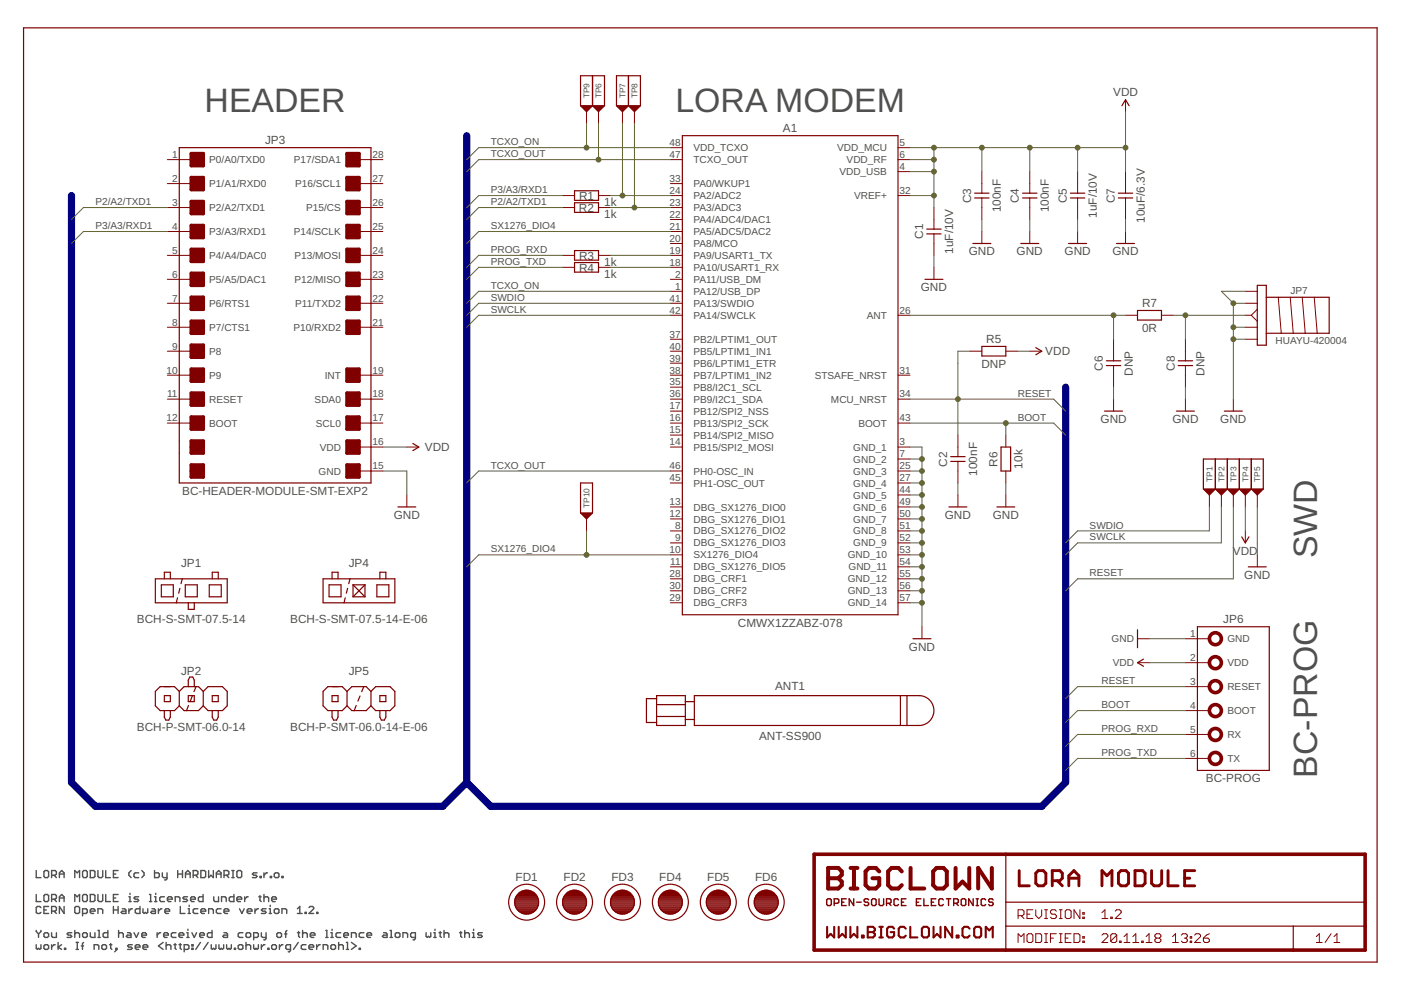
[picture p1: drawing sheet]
<svg xmlns="http://www.w3.org/2000/svg" width="297mm" height="210mm" viewBox="0 0 297 210" stroke-linecap="round" stroke-linejoin="round" font-family="sans-serif">
<g fill="none" stroke="#505050" stroke-width=".3">
<path d="M7.7 184.6v1.5h1M7.7 189.7v1.5h1M7.7 197.3v.2l.5 .5M8.2 198v.8M8.7 192.4l-.3-.2h-.5l-.2 .2v1l.2 .3h.5l.3-.3M8.7 197.3v.2l-.5 .5M9.3 189.9l.3-.2h.5l.2 .2v1l-.2 .3h-.5l-.3-.3zM9.3 192.9h.5M9.6 184.6h.5l.2 .2v1l-.2 .3h-.5l-.3-.3v-1zM9.6 197.8h.5l.2 .2v.5l-.2 .3h-.5l-.3-.3v-.5zM10.3 192.2h-1v1.5h1M10.9 185.6h.8l.3-.3v-.5l-.3-.2h-.8v1.5"/>
<path d="M10.9 190.6h.8l.3-.2v-.5l-.3-.2h-.8v1.5M10.9 193.2h.8l.3-.3v-.5l-.3-.2h-.8v1.5M10.9 197.8v.7l.3 .3h.8v-1M11.5 185.6l.5 .5M11.5 190.6l.5 .6M11.5 193.2l.5 .5M12.3 199.8v1.5M12.6 186.1v-1l.5-.5 .5 .5v1M12.6 191.2v-1.1l.5-.4 .5 .4v1.1M12.6 185.3h1M12.6 190.4h1M13.6 192.2v1.5l-1-1.5v1.5"/>
<path d="M15.2 197.8h-.7l-.3 .2 .3 .3h.5l.2 .2-.2 .3h-.8M15.9 186.1v-1.5l.5 .5 .5-.5v1.5M15.9 191.2v-1.5l.5 .4 .5-.4v1.5M15.9 192.4l.2-.2h.5l.3 .2v1l-.3 .3h-.5l-.2-.3zM15.9 197.3v1.5M15.9 198l.2-.2h.5l.3 .2v.8M16.1 199.8h.5M16.4 199.8v1.5M17.5 193.7h.7l.3-.3v-.5l-.3-.2h-.7v1.5M17.7 199.8l-.2 .2v1.3M17.7 184.6h.5l.3 .2v1l-.3 .3h-.5l-.2-.3v-1zM17.7 189.7h.5l.3 .2v1l-.3 .3h-.5l-.2-.3v-1z"/>
<path d="M17.7 197.8h.5l.3 .2v.5l-.3 .3h-.5l-.2-.3v-.5zM19.1 184.6h.8l.2 .2v1l-.2 .3h-.8zM19.1 189.7h.8l.2 .2v1l-.2 .3h-.8zM19.1 193.2h1v-.3l-.2-.2h-.5l-.3 .2v.5l.3 .3h.5M19.1 197.8v.7l.3 .3h.7v-1M20.8 184.6v1.2l.2 .3h.5l.3-.3v-1.2M20.8 189.7v1.2l.2 .3h.5l.3-.3v-1.2M20.8 193.7v-1h.7l.3 .2v.8M20.8 198.8h.5M20.8 197.3h.2v1.5M22.4 184.6v1.5h1M22.4 189.7v1.5h1"/>
<path d="M22.9 197.3v1.5h-.8l-.2-.3v-.5l.2-.2h.8M24 185.3h.6M24 192.2v1.5M24 190.4h.6M24 192.9h1M25 184.6h-1v1.5h1M25 189.7h-1v1.5h1M25 192.2v1.5M25.1 198l.3-.2h.5l.2 .2v.8M25.1 197.3v1.5M25.9 192.7h.5l.3 .2v.8h-.8l-.2-.3 .2-.2h.8M27 197.8h.5l.3 .2v.8h-.8l-.2-.3 .2-.2h.8"/>
<path d="M27.3 192.7v1M27.3 191.2h.5M27.3 190.1h.3v1.1M27.6 189.4v.3M27.8 184.6l-.5 .5v.5l.5 .5M28.1 192.7h-.3l-.5 .5M28.4 197.8l.5 1 .5-1M29.4 185.1h-.7l-.3 .2v.5l.3 .3h.7M29.4 190.1h-.7l-.3 .3 .3 .2h.5l.2 .3-.2 .3h-.8M29.7 192.2v1.5h-.8l-.2-.3v-.5l.2-.2h.8M30.1 184.6l.4 .5v.5l-.4 .5M30.1 198.3h1v-.3l-.3-.2h-.5l-.2 .2v.5l.2 .3h.5"/>
<path d="M30.3 192.7v.7l.3 .3 .2-.3 .3 .3 .2-.3v-.7M31.7 191.2h.5M31.7 189.7h.2v1.5M32.2 192.7h.5l.3 .2v.8h-.8l-.2-.3 .2-.2h.8M32.8 184.6v1.5h.7l.3-.3v-.5l-.3-.2h-.7M32.8 191.2h.5M32.8 190.1h.2v1.1M33 189.4v.3M33.3 197.8v1M33.6 192.7v1M34.1 197.8h-.3l-.5 .5M34.3 192.7h-.2l-.5 .5"/>
<path d="M34.4 185.1v.7l.3 .3h.7M34.6 199.8l-1 .8 1 .7M34.7 198.3h1v-.3l-.3-.2h-.5l-.2 .2v.5l.2 .3h.5M34.9 190.1h-.8l-.2 .3v.5l.2 .3h.8M35 193.2h1v-.3l-.3-.2h-.5l-.2 .2v.5l.2 .3h.5M35.2 199.8v1.5M35.4 185.1v1.2l-.2 .3h-.3M35.5 190.6h1v-.2l-.2-.3h-.5l-.3 .3v.5l.3 .3h.5M37.1 191.2v-1.1h.8l.2 .3v.8M37.3 197.8h-.7l-.3 .2v.5l.3 .3h.7M37.7 185.3h1M37.7 184.6v1.5"/>
<path d="M38 198.3h1v-.3l-.3-.2h-.5l-.2 .2v.5l.2 .3h.5M38.2 192.2v1.5h1M38.7 184.6v1.5M39.3 185.3h1M39.3 186.1v-1l.5-.5 .5 .5v1M39.6 198.8h.5M39.6 197.8h.2v1M39.8 190.1h-.8l-.2 .3 .2 .2h.5l.3 .3-.3 .3h-.7M39.8 197v.3M39.9 193.7h.5M39.9 192.7h.2v1M40.1 191.9v.3"/>
<path d="M40.4 190.6h1v-.2l-.2-.3h-.5l-.3 .3v.5l.3 .3h.5M40.7 197.8l.5 1 .5-1M41 185.6h.7l.3-.3v-.5l-.3-.2h-.7v1.5M41.5 185.6l.5 .5M42 192.7h-.8l-.2 .2v.5l.2 .3h.8M42.3 198.3h1v-.3l-.2-.2h-.5l-.3 .2v.5l.3 .3h.5M42.5 199.8l-1 1.5M42.6 184.6h.7l.3 .2v1l-.3 .3h-.7zM42.6 193.2h1v-.3l-.3-.2h-.5l-.2 .2v.5l.2 .3h.5M43.1 189.7v1.5h-.8l-.2-.3v-.5l.2-.3h.8M44.1 199.8l-1 1.5M44.2 184.6v1.5l.5-.5 .5 .5v-1.5"/>
<path d="M44.2 193.7v-1h.8l.2 .2v.8M45 197.3v1.5h-.8l-.2-.3v-.5l.2-.2h.8M45.3 190.1v.8l.3 .3h.7v-1.1M45.9 185.3h1M45.9 186.1v-1l.5-.5 .5 .5v1M46.9 192.7h-.8l-.2 .2v.5l.2 .3h.8M47 191.2v-1.1h.7l.3 .3v.8M47.5 197.8h.5l.2 .2v.8h-.7l-.3-.3 .3-.2h.7M47.5 185.6h.8l.2-.3v-.5l-.2-.2h-.8v1.5M47.5 193.2h1v-.3l-.2-.2h-.5l-.3 .2v.5l.3 .3h.5M48 185.6l.5 .5M49.1 186.1h.5"/>
<path d="M49.1 184.6h.5M49.4 184.6v1.5M49.6 189.7v1.5h-.7l-.3-.3v-.5l.3-.3h.7M50.2 184.8l.3-.2h.5l.2 .2v1l-.2 .3h-.5l-.3-.3zM50.2 190.6h1v-.2l-.2-.3h-.5l-.3 .3v.5l.3 .3h.5M50.8 192.7l.5 1 .5-1M51.5 197.8h-.7l-.3 .2v.5l.3 .3h.7M51.9 190.1v1.1M52.2 199.8v1.5M52.4 197.8h.5l.2 .2v.5l-.2 .3h-.5l-.2-.3v-.5zM52.4 193.2h1v-.3l-.2-.2h-.5l-.3 .2v.5l.3 .3h.5M52.6 190.1h-.2l-.5 .5"/>
<path d="M53.8 198.8h.7l.3-.3v-.5l-.3-.2h-.7v1.5M54.1 192.7v1M54.5 185.1h-.7l-.3 .2 .3 .3h.5l.2 .2-.2 .3h-.8M54.8 192.7h-.3l-.4 .5M54.9 190.1h.5M55.1 189.9v1l.3 .3M55.1 185.8h.3v.3h-.3zM55.4 197.8v.7l.3 .3h.7M56 185.1v1M56 189.7v1.5M56 190.4l.2-.3h.5l.3 .3v.8M56.4 192.7h-.7l-.3 .2 .3 .3h.5l.2 .2-.2 .3h-.8"/>
<path d="M56.4 197.8v1.2l-.2 .3h-.3M56.7 185.1h-.2l-.5 .5M57.1 192.7h.2v1M57.1 193.7h.5M57.3 191.9v.3M57.3 185.8h.3v.3h-.3zM57.6 190.6h1v-.2l-.2-.3h-.6l-.2 .3v.5l.2 .3h.6M58.1 185.3l.3-.2h.5l.2 .2v.5l-.2 .3h-.5l-.3-.3zM58.1 192.9l.3-.2h.5l.2 .2v.5l-.2 .3h-.5l-.3-.3zM58.7 198l.2-.2h.5l.3 .2v.5l-.3 .3h-.5l-.2-.3zM59.8 185.8h.2v.3h-.2zM59.8 193.7v-1h.7l.3 .2v.8"/>
<path d="M60.3 198h.5M60.8 197.3l-.2 .2v1.3M63.1 193.7h1M63.1 192.7l.5-.5v1.5M63.1 197.8h.5M63.2 199.8l-1 1.5M63.3 197.5v1l.3 .3M64.2 198l.2-.2h.5l.3 .2v.8M64.2 197.3v1.5M64.7 193.4h.2v.3h-.2zM65.5 192.4l.3-.2h.5l.2 .2v.3l-1 1h1M65.8 198.3h1v-.3l-.3-.2h-.5l-.2 .2v.5l.2 .3h.5"/>
<path d="M67.1 193.4h.3v.3h-.3zM69.1 198.8h.5M69.1 197.3h.2v1.5M70.1 198.8h.6M70.1 197.8h.3v1M70.4 197v.3M71.8 199.8v1.5M72.2 197.8h-.7l-.3 .2v.5l.3 .3h.7M72.9 198.3h1l-.3-.5h-.5l-.2 .2v.5l.2 .3h.5M73.4 199.8h.3v1.5M74.5 198.8v-1h.8l.2 .2v.8M74.5 199.8l1 .8-1 .7"/>
<path d="M77.2 197.8h-.8l-.2 .2v.5l.2 .3h.8M77.8 198.3h1l-.3-.5h-.5l-.2 .2v.5l.2 .3h.5M81.3 197.8h.5l.3 .2v.8h-.8l-.2-.3 .2-.2h.8M82.7 198.8h.5M82.7 197.3h.3v1.5M84 197.8h.5l.3 .2v.5l-.3 .3h-.5l-.2-.3v-.5zM85.4 198.8v-1h.8l.2 .2v.8M88.1 198.8h-.8l-.2-.3v-.5l.2-.2h.8v1.2l-.3 .3h-.2M90.3 197.8v.7l.3 .3 .2-.3 .3 .3 .2-.3v-.7M92 198.8h.5M92 197.8h.2v1M92.2 197v.3"/>
<path d="M93.1 197.8h.5M93.3 197.5v1l.3 .3M94.1 198l.3-.2h.5l.3 .2v.8M94.1 197.3v1.5M97.4 197.8h.5M97.7 197.5v1l.2 .3M98.5 198l.3-.2h.5l.2 .2v.8M98.5 197.3v1.5M100.2 198.8h.5M100.2 197.8h.2v1M100.4 197v.3M102.3 197.8h-.8l-.2 .2 .2 .3h.5l.3 .2-.3 .3h-.7"/>
<path d="M7.7 200.3v.8l.2 .2 .3-.2 .2 .2 .3-.2v-.8M9.6 200.3h.5l.2 .3v.5l-.2 .2h-.5l-.3-.2v-.5zM10.9 200.3v1M11.7 200.3h-.2l-.6 .5M13.1 200.3l-.8 .5 .8 .5M13.7 201.1h.2v.2h-.2zM16.1 201.3h.5M17.2 200.6h.5M20 201.3v-1h.7l.3 .3v.7M21.6 200.6l.2-.3h.5l.3 .3v.5l-.3 .2h-.5l-.2-.2zM23.2 200.3h.5M23.5 200v1.1l.2 .2"/>
<path d="M24.6 201.1h.2v.2h-.2zM24.8 201.3l-.5 .5M28 200.3h-.7l-.2 .3 .2 .2h.5l.2 .3-.2 .2h-.7M28.7 200.8h1v-.2l-.3-.3h-.5l-.2 .3v.5l.2 .2h.5M30.3 200.8h1v-.2l-.2-.3h-.5l-.3 .3v.5l.3 .2h.5M35.2 200.6l.3-.3h.5l.2 .3v.7M36.9 200.3h.5M37.1 200v1.1l.3 .2M38 200.3h.5M38.2 200v1.1l.3 .2M39.1 201.3h.7l.2-.2v-.5l-.2-.3h-.7v1.5M40.7 201.1h.2v.2h-.2z"/>
<path d="M40.7 200.3h.2v.3h-.2zM44.8 200.3v.8l.2 .2 .3-.2 .2 .2 .3-.2v-.8M46.4 200.3v.8l.3 .2 .2-.2 .3 .2 .2-.2v-.8M48 200.3v.8l.3 .2 .3-.2 .2 .2 .2-.2v-.8M49.7 201.1h.2v.2h-.2zM50.5 200.6l.3-.3h.5l.2 .3v.5l-.2 .2h-.5l-.3-.2zM52.2 200.6l.2-.3h.5l.2 .3v.7M53.8 200.3v.8l.2 .2 .3-.2 .2 .2 .3-.2v-.8M55.4 200.3v1M56.2 200.3h-.3l-.5 .5M56.8 201.1h.2v.2h-.2zM57.8 200.3h.6l.2 .3v.5l-.2 .2h-.6l-.2-.2v-.5z"/>
<path d="M59.2 200.3v1M60 200.3h-.3l-.5 .5M61.6 201.3h-.7l-.3-.2v-.5l.3-.3h.7v1.2l-.2 .3h-.3M64.9 200.3h-.8l-.2 .3v.5l.2 .2h.8M65.5 200.8h1l-.2-.5h-.5l-.3 .3v.5l.3 .2h.5M67.1 200.3v1M67.9 200.3h-.3l-.5 .5M68.5 201.3v-1h.8l.2 .3v.7M70.4 200.3h.5l.2 .3v.5l-.2 .2h-.5l-.3-.2v-.5zM71.8 200.6l.2-.3h.5l.3 .3v.7M73.4 201.3h.5M76.2 201.1h.2v.2h-.2z"/>
</g>
<g fill="none" stroke="#800000" stroke-width=".21">
<path d="M35.5 33.8h5.1M35.5 38.9h5.1M76.1 33.8h5.1M76.1 38.9h5.1M124.4 23.7v2.5M126.9 23.7v2.5M132 23.7v2.5M134.5 23.7v2.5M142.1 33.8h2.6M142.1 38.9h2.6M142.1 31.3h2.6M190.4 33.8h2.5"/>
<path d="M190.4 36.4h2.5M190.4 31.3h2.5M208.2 36.4v4.6M218.3 36.4v4.6M228.5 36.4v4.6M238.6 21.1v2.6M238.6 36.4v4.6M35.5 44h5.1M35.5 49.1h5.1M35.5 54.1h5.1M35.5 59.2h5.1M76.1 44h5.1"/>
<path d="M76.1 49.1h5.1M76.1 54.1h5.1M76.1 59.2h5.1M119.3 44h2.5M119.3 54.1h2.5M119.3 56.7h2.5M119.3 41.5h2.5M126.9 44h2.5M126.9 54.1h2.5M126.9 56.7h2.5M126.9 41.5h2.5M142.1 44h2.6"/>
<path d="M142.1 49.1h2.6M142.1 54.1h2.6M142.1 59.2h2.6M142.1 56.7h2.6M142.1 51.6h2.6M142.1 46.5h2.6M142.1 41.5h2.6M190.4 41.5h2.5M198 44v4.6M198 49.6v4.5M198 56.7v2.5M208.2 42v4.5"/>
<path d="M208.2 49.1v2.5M218.3 42v4.5M218.3 49.1v2.5M228.5 42v4.5M228.5 49.1v2.5M238.6 42v4.5M238.6 49.1v2.5M35.5 64.3h5.1M35.5 69.4h5.1M35.5 74.5h5.1M35.5 79.5h5.1M76.1 64.3h5.1"/>
<path d="M76.1 69.4h5.1M76.1 79.5h5.1M142.1 64.3h2.6M142.1 74.5h2.6M142.1 79.5h2.6M142.1 61.8h2.6M142.1 71.9h2.6M142.1 66.8h2.6M142.1 77h2.6M190.4 79.5h2.5M190.4 66.8h2.5M205.6 74.5h2.6"/>
<path d="M213.3 74.5h2.5M218.3 74.5h2.6M236.1 71.9v4.6M236.1 77.5v4.6M238.6 66.8h2.6M246.3 66.8h2.5M251.3 71.9v4.6M251.3 77.5v4.6M264 64.3h2.6M264 69.4h2.6M264 61.8h2.6M264 71.9h2.6"/>
<path d="M264 66.8h1.3M265.3 66.8l1.3 1.3M266.6 65.6l-1.3 1.2M271 63l.7 7.7M273.6 63l.6 7.7M276.1 63l.6 7.7M278.6 63l.7 7.7M35.5 89.7h5.1M35.5 84.6h5.1M76.1 99.9h5.1M76.1 94.8h5.1M76.1 89.7h5.1"/>
<path d="M76.1 84.6h5.1M86.3 94.8h2.5M142.1 99.9h2.6M142.1 94.8h2.6M142.1 89.7h2.6M142.1 84.6h2.6M142.1 92.2h2.6M142.1 87.2h2.6M142.1 82.1h2.6M190.4 99.9h2.5M190.4 94.8h2.5M190.4 89.7h2.5"/>
<path d="M190.4 84.6h2.5M190.4 97.3h2.5M203.1 92.2v4.6M203.1 97.8v4.6M213.3 92.2v2.6M213.3 99.9v2.5M236.1 84.6v2.6M251.3 84.6v2.6M261.5 84.6v2.6M86.3 104.9v2.6M124.4 110v2.6M142.1 112.6h2.6"/>
<path d="M142.1 115.1h2.6M142.1 117.6h2.6M142.1 110h2.6M142.1 107.5h2.6M142.1 102.4h2.6M190.4 112.6h2.5M190.4 115.1h2.5M190.4 117.6h2.5M190.4 110h2.5M190.4 107.5h2.5M190.4 102.4h2.5M190.4 104.9h2.5"/>
<path d="M203.1 104.9v2.6M213.3 104.9v2.6M256.4 104.9v2.6M259 104.9v2.6M261.5 104.9v2.6M264 104.9v2.6M264 112.6v2.5M266.6 104.9v2.6M266.6 117.6v2.6M142.1 120.2h2.6M142.1 122.7h2.6M142.1 127.8h2.6"/>
<path d="M142.1 125.3h2.6M190.4 120.2h2.5M190.4 122.7h2.5M190.4 127.8h2.5M190.4 125.3h2.5M195.5 132.9v2.5M241.2 135.4h2.5M251.3 135.4h5.1M241.2 140.5h2.5M251.3 150.7h5.1M251.3 140.5h5.1M251.3 145.6h5.1"/>
<path d="M251.3 155.7h5.1M251.3 160.8h5.1M215.9 194.1h.9l.3-.3v-.6l-.3-.3h-.9v1.9M215.9 199.8v-1.8l.6 .6 .6-.6v1.8M216.5 194.1l.6 .7M217.7 193.8h.7M218 198h.7l.3 .3v1.2l-.3 .3h-.7l-.3-.3v-1.2zM219 192.9h-1.3v1.9h1.3M219.6 192.9v1.2l.6 .7 .7-.7v-1.2M219.6 198h.9l.4 .3v1.2l-.4 .3h-.9zM221.5 192.9h.6M221.5 194.8h.6"/>
<path d="M221.5 198h.6M221.5 199.8h.6M221.8 192.9v1.9M221.8 198v1.8M222.7 198.9h.7M224 193.2l-.3-.3h-.7l-.3 .3v.3l.3 .3h.7l.3 .3v.4l-.3 .3h-.7l-.3-.3M224 198h-1.3v1.8M224.6 192.9h.6M224.6 194.8h.6M224.6 198h.6M224.6 199.8h.6M224.9 192.9v1.9"/>
<path d="M224.9 198v1.8M225.8 198.9h.7M226.1 192.9h.7l.3 .3v1.3l-.3 .3h-.7l-.3-.3v-1.3zM227.1 198h-1.3v1.8h1.3M227.7 198h.9l.4 .3v1.2l-.4 .3h-.9zM229 192.9v1.9l-1.3-1.9v1.9M229.6 194.5h.3v.3h-.3zM229.6 193.5h.3v.3h-.3zM229.6 198.6h.3v.3h-.3zM229.6 199.5h.3v.3h-.3zM233.6 194.8h1.3M233.6 198.3l.4-.3h.6l.3 .3v.3l-1.3 1.2h1.3"/>
<path d="M233.6 193.5l.7-.6v1.9M235.5 194.5h.3v.3h-.3zM236.5 193.2l.2-.3h.7l.3 .3v.3l-1.2 1.3h1.2M236.8 198.3l-.3-.3h-.7l-.3 .3v1.2M236.8 198.3v1.2l-.3 .3h-.7l-.3-.3M236.8 198.3l-1.3 1.2M237.4 199.5h.3v.3h-.3zM238.3 199.8h1.3M238.3 198.6l.7-.6v1.8M240.2 199.8h1.2M240.2 198.6l.6-.6v1.8M242.1 199.5h.3v.3h-.3z"/>
<path d="M243 199.8h1.2M243 198.6l.6-.6v1.8M245.2 198.9l-.3-.3v-.3l.3-.3h.6l.3 .3v.3l-.3 .3M245.2 198.9l-.3 .3v.3l.3 .3h.6l.3-.3v-.3l-.3-.3M245.2 198.9h.6M248.6 199.8h1.3M248.6 198.6l.6-.6v1.8M250.5 198.3l.3-.3h.6l.3 .3v.3l-.3 .3M251.1 198.9h.3M251.4 198.9l.3 .3v.3l-.3 .3h-.6l-.3-.3M252.3 199.5h.4v.3h-.4zM252.3 198.6h.4v.3h-.4z"/>
<path d="M253.3 198.3l.3-.3h.6l.3 .3v.3l-1.2 1.2h1.2M255.1 198.9h1l.3 .3v.3l-.3 .3h-.6l-.4-.3zM256.4 198l-.6 .3-.7 .6M279.1 199.8h1.2M279.1 198.6l.6-.6v1.8M282.2 198l-1.3 1.8M282.8 199.8h1.3M282.8 198.6l.7-.6v1.8"/>
</g>
<g fill="none" stroke="#800000" stroke-width=".25">
<path d="M5 5.9h287v198.1h-287zM125.6 16.1v6.3M133.2 16.1v6.3M38 31.3h40.7v71.1h-40.7zM123.1 22.4v-6.3h5.1v6.3M123.1 22.4h5.1M123.1 22.4l1.3 1.3 1.2-1.3M123.3 22.5h2.1M123.5 22.7h1.7M123.6 22.8h1.5M123.7 22.9h1.3M123.8 23.1h1.1"/>
<path d="M124 23.2h.7M124.1 23.3h.5M124.2 23.4h.3M125.6 22.4l1.3 1.3 1.3-1.3M125.9 22.5h2M126 22.7h1.8M126.1 22.8h1.6M126.3 22.9h1.2M126.4 23.1h1M126.5 23.2h.8M126.6 23.3h.5M126.8 23.4h.2"/>
<path d="M130.7 22.4l1.3 1.3 1.2-1.3M130.7 22.4v-6.3h5.1v6.3M130.7 22.4h5.1M131 22.5h2M131.1 22.7h1.8M131.2 22.8h1.5M131.3 22.9h1.3M131.5 23.1h1M131.6 23.2h.8M131.7 23.3h.5M131.8 23.4h.3M133.2 22.4l1.3 1.3 1.3-1.3"/>
<path d="M133.5 22.5h2M133.6 22.7h1.8M133.8 22.8h1.5M133.9 22.9h1.2M134 23.1h1M134.1 23.2h.8M134.3 23.3h.5M134.4 23.4h.2M144.7 28.8h45.7v101.5h-45.7zM237.9 22.4l.7-1.3 .8 1.3M121.8 40.4h5.1v2.1h-5.1zM121.8 43h5.1v2h-5.1z"/>
<path d="M121.8 53.1h5.1v2.1h-5.1zM121.8 55.7h5.1v2h-5.1zM196.1 59.2h3.8M196.5 49.6h3M196.5 48.6h3M206.3 51.6h3.8M206.7 42h3M206.7 41h3M216.4 51.6h3.8M216.8 42h3.1M216.8 41h3.1M226.6 51.6h3.8"/>
<path d="M226.9 42h3.1M226.9 41h3.1M236.7 51.6h3.8M237.1 42h3.1M237.1 41h3.1M208.2 73.4h5.1v2.1h-5.1zM219.6 73.7l1.3 .8-1.3 .7M234.6 77.5h3M234.6 76.5h3M241.2 65.8h5.1v2.1h-5.1zM249.8 77.5h3.1M249.8 76.5h3.1"/>
<path d="M266.6 60.5h1.9v12.7h-1.9zM268.5 63h13.3v7.7h-13.3M87.5 94l1.3 .8-1.3 .7M201.6 97.8h3M201.6 96.8h3M212.2 94.8h2.1v5.1h-2.1zM234.2 87.2h3.8M249.4 87.2h3.8M257.7 97.3v6.4M259.6 87.2h3.8M260.2 97.3v6.4M262.8 97.3v6.4"/>
<path d="M265.3 97.3v6.4M84.3 107.5h3.9M123.1 108.8v-6.4h2.5v6.4M123.1 108.8l1.3 1.2 1.2-1.2M123.1 108.8h2.5M123.3 108.9h2.1M123.5 109h1.7M123.6 109.1h1.5M123.7 109.3h1.3M123.8 109.4h1.1M124 109.5h.7M124.1 109.6h.5"/>
<path d="M124.2 109.8h.3M201.2 107.5h3.8M211.3 107.5h3.9M255.1 103.7l1.3 1.2 1.3-1.2M255.1 103.7v-6.4h12.7v6.4M255.1 103.7h12.7M255.4 103.8h2M255.5 103.9h1.8M255.7 104.1h1.5M255.8 104.2h1.2M255.9 104.3h1M256 104.4h.8"/>
<path d="M256.2 104.6h.5M256.3 104.7h.2M257.7 103.7l1.3 1.2 1.2-1.2M257.9 103.8h2.1M258.1 103.9h1.7M258.2 104.1h1.5M258.3 104.2h1.3M258.4 104.3h1.1M258.6 104.4h.7M258.7 104.6h.5M258.8 104.7h.3M260.2 103.7l1.3 1.2 1.3-1.2"/>
<path d="M260.5 103.8h2M260.6 103.9h1.8M260.7 104.1h1.6M260.9 104.2h1.2M261 104.3h1M261.1 104.4h.8M261.2 104.6h.5M261.4 104.7h.2M262.8 103.7l1.2 1.2 1.3-1.2M263 103.8h2M263.1 103.9h1.8M263.3 113.8l.7 1.3 .8-1.3"/>
<path d="M263.3 104.1h1.5M263.4 104.2h1.3M263.5 104.3h1M263.7 104.4h.7M263.8 104.6h.5M263.9 104.7h.3M265.3 103.7l1.3 1.2 1.2-1.2M265.6 103.8h2M265.7 103.9h1.8M265.8 104.1h1.5M265.9 104.2h1.3M266.1 104.3h1"/>
<path d="M266.2 104.4h.8M266.3 104.6h.5M266.4 104.7h.3M32.9 122.7h15.3v5.1h-15.3zM34.2 124h2.5v2.5h-2.5zM34.8 122.7v-1.4h1.3v1.4M37.6 126.7l-.2 1.1M38.1 124.7l-.2 1.1M38.7 122.7l-.3 1.1M39.3 124h2.5v2.5h-2.5zM39.9 127.8v1.4h1.3v-1.4M44.4 124h2.5v2.5h-2.5z"/>
<path d="M45 122.7v-1.4h1.3v1.4M68.5 122.7h15.2v5.1h-15.2zM69.8 124h2.5v2.5h-2.5zM70.4 122.7v-1.4h1.3v1.4M73.2 126.7l-.3 1.1M73.7 124.7l-.3 1.1M74.2 122.7l-.3 1.1M74.8 124h2.6M74.8 126.5h2.6M74.8 124v2.5M74.8 124l2.6 2.5M77.4 124v2.5"/>
<path d="M77.4 124l-2.6 2.5M79.9 124h2.5v2.5h-2.5zM80.5 122.7v-1.4h1.3v1.4M193.6 135.4h3.8M241.2 133.5v3.8M242.4 139.7l-1.2 .8 1.2 .8M253.9 132.9h15.2v30.4h-15.2zM264.7 120.2h3.8M34.8 147.5h1.3v1.3h-1.3zM34.8 150.7v1.3l.4 .7h.6l.3-.7v-1.3M38 146.6v3M38 146.6l-1-1h-3l-1.1 1v3l1.1 1.1h3l1-1.1"/>
<path d="M38 146.6l1-1h3.1l1 1M38 149.6l1 1.1h3.1l1-1.1M39.9 145.6v-1.4l.3-.6h.7l.3 .6v1.4M39.9 147.5h1.3v1.3h-1.3zM40 149.6l-.5 1.1M40.8 147.6l-.5 1.1M41.6 145.6l-.5 1M43.1 146.6l1-1h3.1l1 1v3l-1 1.1h-3.1l-1-1.1M43.1 146.6v3M45 147.5h1.3v1.3h-1.3zM45 150.7v1.3l.3 .7h.7l.3-.7v-1.3M70.4 147.5h1.3v1.3h-1.3z"/>
<path d="M70.4 150.7v1.3l.3 .7h.7l.3-.7v-1.3M73.6 146.6l-1-1h-3.1l-1 1v3l1 1.1h3.1l1-1.1M73.6 146.6l1-1h3l1.1 1M73.6 149.6l1 1.1h3l1.1-1.1M73.6 146.6v3M75.5 149.6l-.4 1.1M76.3 147.6l-.4 1.1M77.1 145.6l-.4 1M78.7 146.6v3M78.7 146.6l1-1h3l1 1v3l-1 1.1h-3l-1-1.1M80.5 147.5h1.3v1.3h-1.3zM80.5 150.7v1.3l.4 .7h.6l.3-.7v-1.3"/>
<path d="M139.2 147.5h6.1v6.3h-6.1zM139.2 149.4h6.1M139.2 151.9h6.1M139.2 148.1h-2.1v5.1h2.1M145.3 148.8h1.9M145.3 152.5h1.9M147.2 147.5h47.6a3.2 3.2 0 0 1 3.2 3.2 3.2 3.2 0 0 1-3.2 3.1h-47.6zM190.9 147.5v6.3M192.3 147.5v6.3M109.1 191.5h5.1M109.1 191.2h5.1M109.1 191h5.1"/>
<path d="M109.2 191.6l.1 .7M109.2 191.7h5M109.2 190.8h5M109.2 191.9h4.9M109.2 190.6a2.54 2.54 0 0 1 2.5-1.9 2.54 2.54 0 0 1 2.4 1.9M109.2 190.6v1M109.2 190.6h4.9M109.3 192.1h4.7M109.3 190.3h4.7M109.3 192.3a2.54 2.54 0 0 0 2.4 1.5 2.54 2.54 0 0 0 2.3-1.5M109.3 192.3h4.7M109.4 190.1h4.5"/>
<path d="M109.5 192.6h4.4M109.5 189.9h4.3M109.6 192.8h4.1M109.7 189.7h3.9M109.8 193h3.7M109.9 189.4h3.5M110 193.2h3.3M110.2 189.2h2.9M110.3 193.4h2.7M110.6 189h2.2M110.8 193.7h1.7M111.3 188.8h.8"/>
<path d="M114.1 190.6l.1 1M114.2 191.6l-.2 .7M119.3 191.2h5.1M119.3 191.5h5.1M119.3 191h5M119.3 191.6l.2 .7M119.3 191.7h5M119.3 190.8h5M119.4 191.9h4.9M119.4 190.6h4.8M119.4 190.6l-.1 1M119.4 192.1h4.8"/>
<path d="M119.5 190.3h4.7M119.5 192.3h4.6M119.5 192.3a2.54 2.54 0 0 0 2.3 1.5 2.54 2.54 0 0 0 2.3-1.5M119.6 190.1h4.5M119.6 192.6h4.4M119.7 189.9h4.2M119.8 192.8h4.1M119.9 189.7h3.9M120 193h3.7M120.1 189.4h3.4M120.2 193.2h3.3M120.4 189.2h2.9"/>
<path d="M120.5 193.4h2.6M120.7 189h2.2M120.9 193.7h1.8M121.4 188.8h.8M123.7 189.6l.5 1M123.7 189.6a2.53 2.53 0 0 0-4.3 1M124.2 190.6l.1 1M124.3 191.6l-.2 .7M129.4 191.2h5.1M129.5 191.5h5M129.5 191h5M129.5 191.7h5"/>
<path d="M129.5 190.8h5M129.5 191.9h4.9M129.5 190.6h4.9M129.5 190.6a2.54 2.54 0 0 1 2.5-1.9 2.54 2.54 0 0 1 2.4 1.9M129.5 190.6v1l.2 .7M129.6 192.1h4.8M129.6 190.3h4.7M129.7 192.3h4.6M129.7 192.3a2.54 2.54 0 0 0 2.3 1.5 2.54 2.54 0 0 0 2.3-1.5M129.7 190.1h4.5M129.8 192.6h4.4M129.9 189.9h4.2"/>
<path d="M129.9 192.8h4.1M130 189.7h3.9M130.1 193h3.7M130.2 189.4h3.5M130.3 193.2h3.3M130.5 189.2h3M130.6 193.4h2.7M130.9 189h2.2M131.1 193.7h1.7M131.6 188.8h.8M134.4 190.6l.1 1M134.5 191.6l-.2 .7"/>
<path d="M139.6 191.2h5.1M139.6 191.5h5.1M139.6 191h5.1M139.6 191.6l.2 .7M139.6 191.7h5.1M139.7 190.8h4.9M139.7 191.9h4.9M139.7 190.6h4.9M139.7 190.6l-.1 1M139.7 192.1h4.8M139.8 190.3h4.7M139.8 192.3h4.6"/>
<path d="M139.8 192.3a2.54 2.54 0 0 0 2.3 1.5 2.54 2.54 0 0 0 2.3-1.5M139.9 190.1h4.5M139.9 192.6h4.4M140 189.9h4.3M140.1 192.8h4.1M140.2 189.7h3.9M140.2 189.6a2.53 2.53 0 0 1 3.9 0M140.2 189.6l-.5 1M140.3 193h3.7M140.4 189.4h3.5M140.5 193.2h3.3M140.7 189.2h2.9"/>
<path d="M140.8 193.4h2.7M141 189h2.2M141.3 193.7h1.7M141.8 188.8h.7M144.1 189.6l.5 1M144.6 190.6l.1 1M144.7 191.6l-.3 .7M149.8 191.2h5M149.8 191.7h5M149.8 191.5h5M149.8 191h5M149.8 191.6l.2 .7"/>
<path d="M149.8 190.8h5M149.8 191.9h4.9M149.9 190.6h4.8M149.9 190.6l-.1 1M149.9 192.1h4.8M149.9 190.3h4.7M150 192.3h4.6M150 192.3a2.54 2.54 0 0 0 2.3 1.5 2.54 2.54 0 0 0 2.3-1.5M150.1 190.1h4.4M150.1 192.6h4.4M150.2 189.9h4.2M150.2 192.8h4.1"/>
<path d="M150.3 189.7h3.9M150.4 193h3.8M150.6 189.4h3.4M150.7 193.2h3.2M150.8 189.2h3M151 193.4h2.6M151.2 189h2.2M151.4 193.7h1.8M151.9 188.8h.8M154.2 189.6l.5 1M154.2 189.6a2.53 2.53 0 0 0-4.3 1M154.7 190.6l.1 1"/>
<path d="M154.8 191.6l-.2 .7M159.9 191.5h5.1M159.9 191.2h5.1M159.9 191.7h5.1M159.9 191h5.1M159.9 191.6l.2 .7M160 190.8h4.9M160 191.9h4.9M160 190.6h4.9M160 190.6a2.54 2.54 0 0 1 2.5-1.9 2.54 2.54 0 0 1 2.4 1.9M160 190.6l-.1 1M160.1 192.1h4.7"/>
<path d="M160.1 190.3h4.7M160.1 192.3h4.7M160.1 192.3a2.54 2.54 0 0 0 2.4 1.5 2.54 2.54 0 0 0 2.3-1.5M160.2 190.1h4.5M160.3 192.6h4.4M160.3 189.9h4.3M160.4 192.8h4.1M160.5 189.7h3.9M160.6 193h3.7M160.7 189.4h3.5M160.8 193.2h3.3M161 189.2h2.9"/>
<path d="M161.1 193.4h2.7M161.4 189h2.2M161.6 193.7h1.7M162.1 188.8h.7M164.9 190.6l.1 1M165 191.6l-.2 .7M213.3 181.1v20.3M213.3 191.3h76.1M213.3 196.4h76.1M274.2 196.4v5"/>
<circle cx="111.7" cy="191.3" r="3.8"/>
<circle cx="121.8" cy="191.3" r="3.8"/>
<circle cx="132" cy="191.3" r="3.8"/>
<circle cx="142.1" cy="191.3" r="3.8"/>
<circle cx="152.3" cy="191.3" r="3.8"/>
<circle cx="162.5" cy="191.3" r="3.8"/>
</g>
<g fill="none" stroke="#800000" stroke-width=".76">
<path d="M40.6 37.7h2.5v2.5h-2.5zM40.6 32.6h2.5v2.5h-2.5zM73.6 37.7h2.5v2.5h-2.5zM73.6 32.6h2.5v2.5h-2.5zM40.6 42.7h2.5v2.6h-2.5zM40.6 47.8h2.5v2.6h-2.5zM40.6 52.9h2.5v2.5h-2.5zM40.6 58h2.5v2.5h-2.5zM73.6 42.7h2.5v2.6h-2.5zM73.6 47.8h2.5v2.6h-2.5zM73.6 52.9h2.5v2.5h-2.5zM73.6 58h2.5v2.5h-2.5z"/>
<path d="M40.6 63h2.5v2.6h-2.5zM40.6 68.1h2.5v2.6h-2.5zM40.6 73.2h2.5v2.5h-2.5zM40.6 78.3h2.5v2.5h-2.5zM73.6 63h2.5v2.6h-2.5zM73.6 68.1h2.5v2.6h-2.5zM73.6 78.3h2.5v2.5h-2.5zM40.6 83.4h2.5v2.5h-2.5zM40.6 88.4h2.5v2.6h-2.5zM40.6 93.5h2.5v2.6h-2.5zM40.6 98.6h2.5v2.5h-2.5zM73.6 83.4h2.5v2.5h-2.5z"/>
<path d="M73.6 88.4h2.5v2.6h-2.5zM73.6 93.5h2.5v2.6h-2.5zM73.6 98.6h2.5v2.5h-2.5zM172.6 181.1h116.8v20.3h-116.8z"/>
<circle cx="257.7" cy="135.4" r="1.27"/>
<circle cx="257.7" cy="155.7" r="1.27"/>
<circle cx="257.7" cy="150.7" r="1.27"/>
<circle cx="257.7" cy="145.6" r="1.27"/>
<circle cx="257.7" cy="140.5" r="1.27"/>
<circle cx="257.7" cy="160.8" r="1.27"/>
</g>
<g fill="#800000" stroke="#800000" stroke-width=".21">
<path d="M40.6 37.7h2.5v2.5h-2.5z"/>
<path d="M40.6 32.6h2.5v2.5h-2.5z"/>
<path d="M40.6 42.7h2.5v2.6h-2.5z"/>
<path d="M40.6 47.8h2.5v2.6h-2.5z"/>
<path d="M40.6 52.9h2.5v2.5h-2.5z"/>
<path d="M40.6 58h2.5v2.5h-2.5z"/>
<path d="M40.6 63h2.5v2.6h-2.5z"/>
<path d="M40.6 68.1h2.5v2.6h-2.5z"/>
<path d="M40.6 73.2h2.5v2.5h-2.5z"/>
<path d="M40.6 78.3h2.5v2.5h-2.5z"/>
<path d="M40.6 83.4h2.5v2.5h-2.5z"/>
<path d="M40.6 88.4h2.5v2.6h-2.5z"/>
<path d="M73.6 32.6h2.5v2.5h-2.5z"/>
<path d="M73.6 37.7h2.5v2.5h-2.5z"/>
<path d="M73.6 42.7h2.5v2.6h-2.5z"/>
<path d="M73.6 47.8h2.5v2.6h-2.5z"/>
<path d="M73.6 52.9h2.5v2.5h-2.5z"/>
<path d="M73.6 58h2.5v2.5h-2.5z"/>
<path d="M73.6 63h2.5v2.6h-2.5z"/>
<path d="M73.6 68.1h2.5v2.6h-2.5z"/>
<path d="M73.6 78.3h2.5v2.5h-2.5z"/>
<path d="M73.6 83.4h2.5v2.5h-2.5z"/>
<path d="M73.6 88.4h2.5v2.6h-2.5z"/>
<path d="M73.6 93.5h2.5v2.6h-2.5z"/>
<path d="M73.6 98.6h2.5v2.5h-2.5z"/>
<path d="M40.6 98.6h2.5v2.5h-2.5z"/>
<path d="M40.6 93.5h2.5v2.6h-2.5z"/>
</g>
<g fill="none" stroke="#800000" stroke-width=".61">
<path d="M216.1 184.6v3.2h2.1M220.1 184.6h1.1l.5 .5v2.2l-.5 .5h-1.1l-.5-.5v-2.2zM223.1 186.7h1.6l.5-.5v-1.1l-.5-.5h-1.6v3.2M224.2 186.7l1 1.1M226.6 187.8v-2.1l1.1-1.1 1 1.1v2.1M226.6 186.2h2.1M233.6 187.8v-3.2l1.1 1.1 1.1-1.1v3.2M237.7 184.6h1l.6 .5v2.2l-.6 .5h-1l-.6-.5v-2.2zM240.6 184.6h1.7l.5 .5v2.2l-.5 .5h-1.7zM244.2 184.6v2.7l.5 .5h1l.6-.5v-2.7M247.6 184.6v3.2h2.2M251.2 186.2h1"/>
<path d="M253.3 184.6h-2.1v3.2h2.1"/>
</g>
<path d="M175.6 184h2.1l.8 .8v.7l-.8 .7 .8 .7v.8l-.8 .7h-2.1zM175.6 186.2h2.1M180.3 184h1.5M180.3 188.4h1.5M181.1 184v4.4M186.4 184.8l-.7-.8h-1.4l-.8 .8v2.9l.8 .7h1.4l.7-.7v-1.5h-1.4M191.2 184.8l-.7-.8h-1.5l-.7 .8v2.9l.7 .7h1.5l.7-.7M193.1 184v4.4h2.9M198.6 184h1.4l.7 .8v2.9l-.7 .7h-1.4l-.8-.7v-2.9zM202.6 184v4.4l1.5-1.5 1.4 1.5v-4.4M210.3 184v4.4l-2.9-4.4v4.4" fill="none" stroke="#800000" stroke-width=".85"/>
<g fill="none" stroke="#800000" stroke-width=".3">
<path d="M175.3 190.8l.2-.2h.5l.3 .2v1l-.3 .2h-.5l-.2-.2zM176.9 191.5h.7l.2-.2v-.5l-.2-.2h-.7v1.4M178.5 191.3h.4M179.4 190.6h-.9v1.4h.9M181 190.6v1.4l-1-1.4v1.4M181.6 191.3h1M184.2 190.8l-.3-.2h-.4l-.3 .2v.3l.3 .2h.4l.3 .2v.3l-.3 .2h-.4l-.3-.2M184.8 190.8l.2-.2h.5l.3 .2v1l-.3 .2h-.5l-.2-.2zM186.4 190.6v1.2l.2 .2h.5l.2-.2v-1.2M188 191.5h.7l.2-.2v-.5l-.2-.2h-.7v1.4M188.4 191.5l.5 .5M190.5 190.8l-.2-.2h-.5l-.3 .2v1l.3 .2h.5l.2-.2"/>
<path d="M191.1 191.3h.5M192.1 190.6h-1v1.4h1M194.3 191.3h.5M195.3 190.6h-1v1.4h1M195.9 190.6v1.4h.9M197.5 191.3h.5M198.4 190.6h-.9v1.4h.9M200 190.8l-.2-.2h-.5l-.2 .2v1l.2 .2h.5l.2-.2M200.6 190.6h1M201.1 190.6v1.4M202.2 191.5h.7l.3-.2v-.5l-.3-.2h-.7v1.4M202.7 191.5l.5 .5"/>
<path d="M203.8 190.8l.2-.2h.5l.3 .2v1l-.3 .2h-.5l-.2-.2zM206.3 190.6v1.4l-.9-1.4v1.4M207 190.6h.5M207 192h.5M207.2 190.6v1.4M209 190.8l-.3-.2h-.4l-.3 .2v1l.3 .2h.4l.3-.2M210.6 190.8l-.3-.2h-.5l-.2 .2v.3l.2 .2h.5l.3 .2v.3l-.3 .2h-.5l-.2-.2"/>
</g>
<g fill="none" stroke="#800000" stroke-width=".44">
<path d="M175.4 196.5v2.3l.7-.8 .8 .8v-2.3M177.8 196.5v2.3l.8-.8 .7 .8v-2.3M180.3 196.5v2.3l.7-.8 .8 .8v-2.3M182.8 198.4h.3v.4h-.3zM184 196.5h1.1l.4 .4v.4l-.4 .3 .4 .4v.4l-.4 .4h-1.1zM184 197.6h1.1M186.4 198.8h.8M186.4 196.5h.8M186.8 196.5v2.3M189.6 196.9l-.4-.4h-.8l-.3 .4v1.5l.3 .4h.8l.4-.4v-.8h-.8M192 196.9l-.3-.4h-.8l-.4 .4v1.5l.4 .4h.8l.3-.4M193 196.5v2.3h1.5"/>
<path d="M195.5 196.9l.3-.4h.8l.4 .4v1.5l-.4 .4h-.8l-.3-.4zM197.9 196.5v2.3l.8-.8 .7 .8v-2.3M201.9 196.5v2.3l-1.5-2.3v2.3M202.8 198.4h.4v.4h-.4zM205.6 196.9l-.4-.4h-.8l-.3 .4v1.5l.3 .4h.8l.4-.4M206.9 196.5h.8l.3 .4v1.5l-.3 .4h-.8l-.4-.4v-1.5zM209 198.8v-2.3l.7 .8 .8-.8v2.3"/>
</g>
<path d="M99 28.8v137.1M15.2 41.5v124.4l5 5.1h73.7l5.1-5.1M225.9 82.1v83.8l-5 5.1h-116.9l-5-5.1" fill="none" stroke="#000080" stroke-width="1.5"/>
<g fill="none" stroke="#663" stroke-width=".21">
<path d="M124.4 26.2v5.1M126.9 26.2v7.6M132 26.2v15.3M134.5 26.2v17.8M142.1 31.3h-40.6l-2.5 2.5M142.1 33.8h-40.6l-2.5 2.6M192.9 31.3h45.7M192.9 33.8h5.1M192.9 36.4h5.1M198 31.3v12.7M208.2 31.3v5.1M218.3 31.3v5.1"/>
<path d="M228.5 31.3v5.1M238.6 23.7v12.7M35.5 49.1h-17.8l-2.5 2.5M35.5 44h-17.8l-2.5 2.5M119.3 41.5h-17.8l-2.5 2.5M119.3 44h-17.8l-2.5 2.5M119.3 56.7h-17.8l-2.5 2.5M119.3 54.1h-17.8l-2.5 2.6M129.4 41.5h12.7M129.4 44h12.7M129.4 56.7h12.7M129.4 54.1h12.7"/>
<path d="M142.1 49.1h-40.6l-2.5 2.5M192.9 41.5h5.1M198 54.1v2.6M208.2 46.5v2.6M218.3 46.5v2.6M228.5 46.5v2.6M238.6 46.5v2.6M142.1 61.8h-40.6l-2.5 2.5M142.1 64.3h-40.6l-2.5 2.5M142.1 66.8h-40.6l-2.5 2.6M192.9 66.8h45.7M205.6 74.5h-2.5v17.7"/>
<path d="M215.8 74.5h2.5M236.1 66.8v5.1M248.8 66.8h15.2M251.3 66.8v5.1M261.5 64.3v20.3M261.5 64.3h2.5M261.5 69.4h2.5M261.5 71.9h2.5M264 61.8h-5l2.5 2.5M81.2 99.9h5.1v5M81.2 94.8h5.1M142.1 99.9h-40.6l-2.5 2.5"/>
<path d="M192.9 99.9h2.6M192.9 94.8h2.6v38.1M192.9 97.3h2.6M192.9 89.7h30.5l2.5 2.5M192.9 84.6h30.5l2.5 2.6M213.3 89.7v2.5M236.1 82.1v2.5M251.3 82.1v2.5M124.4 112.6v5M142.1 117.6h-40.6l-2.5 2.6M192.9 117.6h2.6M192.9 115.1h2.6"/>
<path d="M192.9 112.6h2.6M192.9 110h2.6M192.9 107.5h2.6M192.9 104.9h2.6M192.9 102.4h2.6M203.1 102.4v2.5M213.3 102.4v2.5M256.4 107.5v5.1h-27.9l-2.6 2.5M259 107.5v7.6h-30.5l-2.6 2.5M261.5 107.5v15.2h-33l-2.6 2.6M264 107.5v5.1M266.6 107.5v10.1"/>
<path d="M192.9 127.8h2.6M192.9 125.3h2.6M192.9 122.7h2.6M192.9 120.2h2.6M243.7 135.4h7.6M243.7 140.5h7.6M251.3 150.7h-22.8l-2.6 2.5M251.3 155.7h-22.8l-2.6 2.6M251.3 145.6h-22.8l-2.6 2.5M251.3 160.8h-22.8l-2.6 2.5"/>
</g>
<g fill="#663" stroke="#663" stroke-width=".21">
<circle cx="261.5" cy="64.3" r=".51"/>
<circle cx="261.5" cy="69.4" r=".51"/>
<circle cx="261.5" cy="71.9" r=".51"/>
<circle cx="195.5" cy="127.8" r=".51"/>
<circle cx="195.5" cy="125.3" r=".51"/>
<circle cx="195.5" cy="122.7" r=".51"/>
<circle cx="195.5" cy="120.2" r=".51"/>
<circle cx="195.5" cy="117.6" r=".51"/>
<circle cx="195.5" cy="115.1" r=".51"/>
<circle cx="195.5" cy="112.6" r=".51"/>
<circle cx="195.5" cy="110" r=".51"/>
<circle cx="195.5" cy="107.5" r=".51"/>
<circle cx="195.5" cy="104.9" r=".51"/>
<circle cx="195.5" cy="102.4" r=".51"/>
<circle cx="195.5" cy="99.9" r=".51"/>
<circle cx="195.5" cy="97.3" r=".51"/>
<circle cx="218.3" cy="31.3" r=".51"/>
<circle cx="228.5" cy="31.3" r=".51"/>
<circle cx="208.2" cy="31.3" r=".51"/>
<circle cx="198" cy="33.8" r=".51"/>
<circle cx="198" cy="31.3" r=".51"/>
<circle cx="198" cy="36.4" r=".51"/>
<circle cx="198" cy="41.5" r=".51"/>
<circle cx="238.6" cy="31.3" r=".51"/>
<circle cx="236.1" cy="66.8" r=".51"/>
<circle cx="251.3" cy="66.8" r=".51"/>
<circle cx="124.4" cy="31.3" r=".51"/>
<circle cx="132" cy="41.5" r=".51"/>
<circle cx="134.5" cy="44" r=".51"/>
<circle cx="126.9" cy="33.8" r=".51"/>
<circle cx="124.4" cy="117.6" r=".51"/>
<circle cx="213.3" cy="89.7" r=".51"/>
<circle cx="203.1" cy="84.6" r=".51"/>
</g>
<g font-size="7.2" fill="#505050">
<text x="43.4" y="23.7">HEADER</text>
<text x="143.2" y="23.7">LORA MODEM</text>
<text x="279.3" y="118.4" transform="rotate(-90 279.3 118.4)">SWD</text>
<text x="279.3" y="164.9" transform="rotate(-90 279.3 164.9)">BC-PROG</text>
</g>
<g font-size="2.5" fill="#505050">
<text x="236" y="20.4">VDD</text>
<text x="166" y="28">A1</text>
<text x="56.2" y="30.5">JP3</text>
<text x="122.7" y="44.9">R2</text>
<text x="122.8" y="42.3">R1</text>
<text x="128.1" y="43.7">1k</text>
<text x="128.1" y="46.3">1k</text>
<text x="205.9" y="43" transform="rotate(-90 205.9 43)">C3</text>
<text x="212.2" y="45" transform="rotate(-90 212.2 45)">100nF</text>
<text x="216" y="43" transform="rotate(-90 216 43)">C4</text>
<text x="222.4" y="45" transform="rotate(-90 222.4 45)">100nF</text>
<text x="226.2" y="43" transform="rotate(-90 226.2 43)">C5</text>
<text x="232.5" y="46.2" transform="rotate(-90 232.5 46.2)">1uF/10V</text>
<text x="236.4" y="43" transform="rotate(-90 236.4 43)">C7</text>
<text x="242.7" y="47.2" transform="rotate(-90 242.7 47.2)">10uF/6.3V</text>
<text x="195.7" y="50.7" transform="rotate(-90 195.7 50.7)">C1</text>
<text x="202.1" y="53.8" transform="rotate(-90 202.1 53.8)">1uF/10V</text>
<text x="122.8" y="55">R3</text>
<text x="122.8" y="57.6">R4</text>
<text x="128.1" y="56.4">1k</text>
<text x="128.1" y="59">1k</text>
<text x="205.4" y="54.2">GND</text>
<text x="215.6" y="54.2">GND</text>
<text x="225.7" y="54.2">GND</text>
<text x="235.9" y="54.2">GND</text>
<text x="195.2" y="61.8">GND</text>
<text x="242.1" y="65.1">R7</text>
<text x="242.1" y="70.4">0R</text>
<text x="209.1" y="72.7">R5</text>
<text x="221.6" y="75.4">VDD</text>
<text x="208.1" y="78">DNP</text>
<text x="233.8" y="78.6" transform="rotate(-90 233.8 78.6)">C6</text>
<text x="240.2" y="79.6" transform="rotate(-90 240.2 79.6)">DNP</text>
<text x="249.1" y="78.6" transform="rotate(-90 249.1 78.6)">C8</text>
<text x="255.4" y="79.6" transform="rotate(-90 255.4 79.6)">DNP</text>
<text x="233.3" y="89.7">GND</text>
<text x="248.6" y="89.7">GND</text>
<text x="258.7" y="89.7">GND</text>
<text x="90.1" y="95.7">VDD</text>
<text x="200.8" y="98.9" transform="rotate(-90 200.8 98.9)">C2</text>
<text x="207.2" y="100.9" transform="rotate(-90 207.2 100.9)">100nF</text>
<text x="211.5" y="98.9" transform="rotate(-90 211.5 98.9)">R6</text>
<text x="216.8" y="99.3" transform="rotate(-90 216.8 99.3)">10k</text>
<text x="38.6" y="104.9">BC-HEADER-MODULE-SMT-EXP2</text>
<text x="83.5" y="110">GND</text>
<text x="200.3" y="110">GND</text>
<text x="210.5" y="110">GND</text>
<text x="261.4" y="117.6">VDD</text>
<text x="38.4" y="120.2">JP1</text>
<text x="73.9" y="120.2">JP4</text>
<text x="263.8" y="122.7">GND</text>
<text x="29" y="132.1">BCH-S-SMT-07.5-14</text>
<text x="61.5" y="132.1">BCH-S-SMT-07.5-14-E-06</text>
<text x="156.4" y="132.9">CMWX1ZZABZ-078</text>
<text x="192.7" y="138">GND</text>
<text x="259.4" y="132.1">JP6</text>
<text x="38.4" y="143">JP2</text>
<text x="73.9" y="143">JP5</text>
<text x="164.3" y="146.2">ANT1</text>
<text x="29" y="155">BCH-P-SMT-06.0-14</text>
<text x="61.5" y="155">BCH-P-SMT-06.0-14-E-06</text>
<text x="160.9" y="156.9">ANT-SS900</text>
<text x="255.7" y="165.8">BC-PROG</text>
<text x="109.3" y="186.7">FD1</text>
<text x="119.5" y="186.7">FD2</text>
<text x="129.6" y="186.7">FD3</text>
<text x="139.8" y="186.7">FD4</text>
<text x="149.9" y="186.7">FD5</text>
<text x="160.1" y="186.7">FD6</text>
</g>
<g font-size="2.1" fill="#505050">
<text x="36.5" y="33.5">1</text>
<text x="44.4" y="34.6">P0/A0/TXD0</text>
<text x="62.3" y="34.6">P17/SDA1</text>
<text x="79" y="33.5">28</text>
<text x="104" y="30.8">TCXO_ON</text>
<text x="104" y="33.3">TCXO_OUT</text>
<text x="141.9" y="33.5">47</text>
<text x="141.9" y="30.9">48</text>
<text x="147" y="34.6">TCXO_OUT</text>
<text x="147" y="32.1">VDD_TCXO</text>
<text x="177.5" y="32.1">VDD_MCU</text>
<text x="179.5" y="34.6">VDD_RF</text>
<text x="190.7" y="30.9">5</text>
<text x="190.7" y="33.5">6</text>
<text x="36.5" y="38.6">2</text>
<text x="44.4" y="39.7">P1/A1/RXD0</text>
<text x="62.6" y="39.7">P16/SCL1</text>
<text x="79" y="38.6">27</text>
<text x="104" y="40.9">P3/A3/RXD1</text>
<text x="141.9" y="41.1">24</text>
<text x="141.9" y="38.6">33</text>
<text x="147" y="39.7">PA0/WKUP1</text>
<text x="178" y="37.1">VDD_USB</text>
<text x="190.7" y="36">4</text>
<text x="190.7" y="41.1">32</text>
<text x="20.2" y="43.5">P2/A2/TXD1</text>
<text x="36.5" y="43.6">3</text>
<text x="44.4" y="44.8">P2/A2/TXD1</text>
<text x="64.9" y="44.8">P15/CS</text>
<text x="79" y="43.6">26</text>
<text x="104" y="43.5">P2/A2/TXD1</text>
<text x="141.9" y="46.2">22</text>
<text x="141.9" y="43.6">23</text>
<text x="147" y="47.3">PA4/ADC4/DAC1</text>
<text x="147" y="44.8">PA3/ADC3</text>
<text x="147" y="42.2">PA2/ADC2</text>
<text x="181.1" y="42.2">VREF+</text>
<text x="20.2" y="48.6">P3/A3/RXD1</text>
<text x="36.5" y="48.7">4</text>
<text x="36.5" y="53.8">5</text>
<text x="44.4" y="49.8">P3/A3/RXD1</text>
<text x="62.3" y="49.8">P14/SCLK</text>
<text x="79" y="48.7">25</text>
<text x="79" y="53.8">24</text>
<text x="104" y="48.6">SX1276_DIO4</text>
<text x="104" y="53.6">PROG_RXD</text>
<text x="141.9" y="53.8">19</text>
<text x="141.9" y="51.3">20</text>
<text x="141.9" y="48.7">21</text>
<text x="147" y="52.4">PA8/MCO</text>
<text x="147" y="49.8">PA5/ADC5/DAC2</text>
<text x="36.5" y="58.9">6</text>
<text x="44.4" y="54.9">P4/A4/DAC0</text>
<text x="44.4" y="60">P5/A5/DAC1</text>
<text x="62.4" y="54.9">P13/MOSI</text>
<text x="62.4" y="60">P12/MISO</text>
<text x="79" y="58.9">23</text>
<text x="104" y="56.2">PROG_TXD</text>
<text x="141.9" y="56.3">18</text>
<text x="143.1" y="58.9">2</text>
<text x="147" y="60">PA11/USB_DM</text>
<text x="147" y="57.5">PA10/USART1_RX</text>
<text x="147" y="54.9">PA9/USART1_TX</text>
<text x="36.5" y="64">7</text>
<text x="44.4" y="65.1">P6/RTS1</text>
<text x="62.6" y="65.1">P11/TXD2</text>
<text x="79" y="64">22</text>
<text x="104" y="61.3">TCXO_ON</text>
<text x="104" y="63.8">SWDIO</text>
<text x="141.9" y="64">41</text>
<text x="143.1" y="61.4">1</text>
<text x="147" y="62.5">PA12/USB_DP</text>
<text x="147" y="65.1">PA13/SWDIO</text>
<text x="273.6" y="62.3">JP7</text>
<text x="36.5" y="69">8</text>
<text x="44.4" y="70.2">P7/CTS1</text>
<text x="62.2" y="70.2">P10/RXD2</text>
<text x="79" y="69">21</text>
<text x="104" y="66.3">SWCLK</text>
<text x="141.9" y="71.6">37</text>
<text x="141.9" y="66.5">42</text>
<text x="147" y="67.6">PA14/SWCLK</text>
<text x="183.8" y="67.6">ANT</text>
<text x="190.7" y="66.5">26</text>
<text x="36.5" y="74.1">9</text>
<text x="44.4" y="75.2">P8</text>
<text x="141.9" y="76.7">39</text>
<text x="141.9" y="74.1">40</text>
<text x="147" y="72.7">PB2/LPTIM1_OUT</text>
<text x="147" y="77.8">PB6/LPTIM1_ETR</text>
<text x="147" y="75.2">PB5/LPTIM1_IN1</text>
<text x="270.4" y="72.9">HUAYU-420004</text>
<text x="35.3" y="79.2">10</text>
<text x="44.4" y="80.3">P9</text>
<text x="68.8" y="80.3">INT</text>
<text x="79" y="79.2">19</text>
<text x="141.9" y="81.7">35</text>
<text x="141.9" y="79.2">38</text>
<text x="147" y="82.9">PB8/I2C1_SCL</text>
<text x="147" y="80.3">PB7/LPTIM1_IN2</text>
<text x="172.7" y="80.3">STSAFE_NRST</text>
<text x="190.7" y="79.2">31</text>
<text x="35.3" y="89.4">12</text>
<text x="35.4" y="84.3">11</text>
<text x="44.4" y="85.4">RESET</text>
<text x="66.7" y="85.4">SDA0</text>
<text x="79" y="84.3">18</text>
<text x="79" y="89.4">17</text>
<text x="141.9" y="84.3">36</text>
<text x="141.9" y="89.4">16</text>
<text x="141.9" y="86.8">17</text>
<text x="147" y="85.4">PB9/I2C1_SDA</text>
<text x="147" y="87.9">PB12/SPI2_NSS</text>
<text x="176.2" y="85.4">MCU_NRST</text>
<text x="190.7" y="84.3">34</text>
<text x="190.7" y="89.4">43</text>
<text x="215.8" y="89.2">BOOT</text>
<text x="215.8" y="84.1">RESET</text>
<text x="44.4" y="90.5">BOOT</text>
<text x="66.9" y="90.5">SCL0</text>
<text x="67.8" y="95.5">VDD</text>
<text x="79" y="94.4">16</text>
<text x="141.9" y="91.9">15</text>
<text x="141.9" y="94.4">14</text>
<text x="147" y="93">PB14/SPI2_MISO</text>
<text x="147" y="95.5">PB15/SPI2_MOSI</text>
<text x="147" y="90.5">PB13/SPI2_SCK</text>
<text x="180.9" y="95.5">GND_1</text>
<text x="182" y="90.5">BOOT</text>
<text x="190.7" y="94.4">3</text>
<text x="67.6" y="100.6">GND</text>
<text x="79" y="99.5">15</text>
<text x="104" y="99.4">TCXO_OUT</text>
<text x="141.9" y="99.5">46</text>
<text x="147" y="100.6">PH0-OSC_IN</text>
<text x="180.9" y="98.1">GND_2</text>
<text x="180.9" y="100.6">GND_3</text>
<text x="190.7" y="97">7</text>
<text x="190.7" y="99.5">25</text>
<text x="141.9" y="107.1">13</text>
<text x="141.9" y="102">45</text>
<text x="147" y="103.2">PH1-OSC_OUT</text>
<text x="180.9" y="103.2">GND_4</text>
<text x="180.9" y="105.7">GND_5</text>
<text x="190.7" y="102">27</text>
<text x="190.7" y="104.6">44</text>
<text x="190.7" y="107.1">49</text>
<text x="141.9" y="109.7">12</text>
<text x="143.1" y="112.2">8</text>
<text x="147" y="113.3">DBG_SX1276_DIO2</text>
<text x="147" y="110.8">DBG_SX1276_DIO1</text>
<text x="147" y="108.2">DBG_SX1276_DIO0</text>
<text x="180.9" y="108.2">GND_6</text>
<text x="180.9" y="110.8">GND_7</text>
<text x="180.9" y="113.3">GND_8</text>
<text x="190.7" y="109.7">50</text>
<text x="190.7" y="112.2">51</text>
<text x="231" y="112.1">SWDIO</text>
<text x="104" y="117.1">SX1276_DIO4</text>
<text x="141.9" y="117.3">10</text>
<text x="142.1" y="119.8">11</text>
<text x="143.1" y="114.7">9</text>
<text x="147" y="115.9">DBG_SX1276_DIO3</text>
<text x="147" y="118.4">SX1276_DIO4</text>
<text x="179.7" y="118.4">GND_10</text>
<text x="180.9" y="115.9">GND_9</text>
<text x="190.7" y="114.7">52</text>
<text x="190.7" y="117.3">53</text>
<text x="190.7" y="119.8">54</text>
<text x="231" y="114.6">SWCLK</text>
<text x="141.9" y="122.4">28</text>
<text x="141.9" y="124.9">30</text>
<text x="147" y="120.9">DBG_SX1276_DIO5</text>
<text x="147" y="123.5">DBG_CRF1</text>
<text x="179.7" y="123.5">GND_12</text>
<text x="179.9" y="120.9">GND_11</text>
<text x="190.7" y="122.4">55</text>
<text x="190.7" y="124.9">56</text>
<text x="231" y="122.2">RESET</text>
<text x="141.9" y="127.4">29</text>
<text x="147" y="128.6">DBG_CRF3</text>
<text x="147" y="126">DBG_CRF2</text>
<text x="179.7" y="126">GND_13</text>
<text x="179.7" y="128.6">GND_14</text>
<text x="190.7" y="127.4">57</text>
<text x="235.7" y="136.2">GND</text>
<text x="252.3" y="135.1">1</text>
<text x="260.2" y="136.2">GND</text>
<text x="235.9" y="141.3">VDD</text>
<text x="252.3" y="140.1">2</text>
<text x="260.2" y="141.3">VDD</text>
<text x="233.6" y="145.1">RESET</text>
<text x="252.3" y="145.2">3</text>
<text x="260.2" y="146.3">RESET</text>
<text x="233.6" y="150.1">BOOT</text>
<text x="233.6" y="155.2">PROG_RXD</text>
<text x="252.3" y="150.3">4</text>
<text x="252.3" y="155.4">5</text>
<text x="260.2" y="151.4">BOOT</text>
<text x="233.6" y="160.3">PROG_TXD</text>
<text x="252.3" y="160.5">6</text>
<text x="260.2" y="156.5">RX</text>
<text x="260.2" y="161.6">TX</text>
</g>
<g font-size="1.8" fill="#505050">
<text x="125" y="20.9" transform="rotate(-90 125 20.9)">TP9</text>
<text x="127.5" y="20.9" transform="rotate(-90 127.5 20.9)">TP6</text>
<text x="132.6" y="20.9" transform="rotate(-90 132.6 20.9)">TP7</text>
<text x="135.2" y="20.9" transform="rotate(-90 135.2 20.9)">TP8</text>
<text x="125" y="107.7" transform="rotate(-90 125 107.7)">TP10</text>
<text x="257.1" y="102.1" transform="rotate(-90 257.1 102.1)">TP1</text>
<text x="259.6" y="102.1" transform="rotate(-90 259.6 102.1)">TP2</text>
<text x="262.1" y="102.1" transform="rotate(-90 262.1 102.1)">TP3</text>
<text x="264.7" y="102.1" transform="rotate(-90 264.7 102.1)">TP4</text>
<text x="267.2" y="102.1" transform="rotate(-90 267.2 102.1)">TP5</text>
</g>
</svg>
